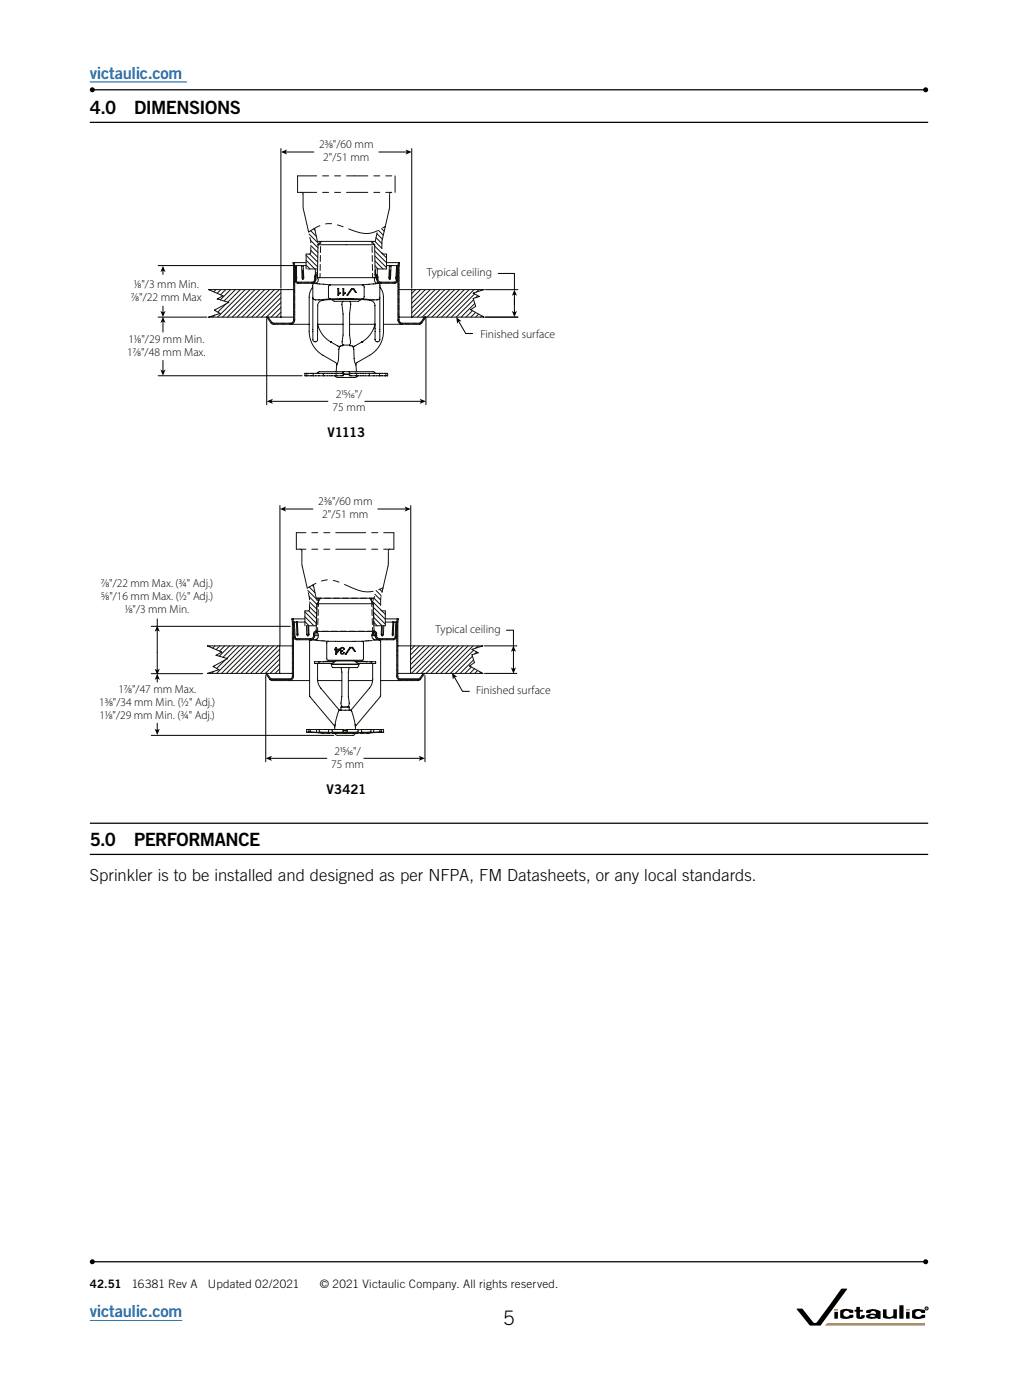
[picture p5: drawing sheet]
<svg xmlns="http://www.w3.org/2000/svg" width="216mm" height="297mm" viewBox="0 0 216 297" stroke-linecap="round" stroke-linejoin="round" font-family="sans-serif">
<path d="M19 17.4h20.7M19 280.1h19.7" fill="none" stroke="#1d71b8" stroke-width=".21"/>
<path d="M19.6 19.1h176.7M19 26h177.8M19 174.6h177.8M19 181.3h177.8M19.6 267.7h176.7" fill="none" stroke="#000" stroke-width=".26"/>
<path d="M67.9 58.9l.1-7.6M79 58.9l-.1-7.6" fill="none" stroke="#13110c" stroke-width=".21" stroke-dasharray="1.3 .6" stroke-dashoffset=".4"/>
<g fill="none" stroke="#13110c" stroke-width=".21">
<path d="M62.3 58.8l.2 .2M62.3 57.2l.2 .2M62.3 59.8l.2 .2M62.3 58.2l.2 .3M62.3 56.7l.2 .2M62.3 55.7l.1 .1M62.4 55.7h2.5M62.4 55.7h-.3l.2 .7-.1 11.8-.6 .4h-3.7l-1-1.3M62.4 55.7l.1 .7v11.5l-.3 .7-.6 .2M62.7 56.3l.1 3.2 .2 .3h3.3l.4-.3 .1-.7M62.7 56.3l-.2 .1 .1 3.1 .2 .4 .3 .2h3M62.7 56.3h.1"/>
<path d="M62.7 56.4l-.2 .2M62.7 56.3v.1M62.7 57.4l-.2 .2M62.8 57.9l-.3 .2M62.8 56.3h1.2M62.8 56.3v.1M62.8 56.3h-.1M62.8 56.4l.1 2.9-.1-.4-.2 .2M62.8 59.4l-.2 .2M63.4 59.9l-.2 .2M63.9 59.9l-.2 .2M64 56.3v.1"/>
<path d="M64 56.4l.1 2.5a.22 .22 0 0 0 0 .3 .22 .22 0 0 0 .3 0 .22 .22 0 0 0 0-.3l-.1-2.5M64 56.4h.1M64.1 57.3l.1 1.9M64.3 56.3h.6M64.3 56.3v.1M64.3 56.3l-.2 .1M64.9 54.2l2.5 2.4M64.9 55.2l1.9 1.9M64.9 56.2l.8 .9M64.9 59.9l-.2 .2M65.5 59.9l-.3 .2M65.6 49.6l2 2.1"/>
<path d="M65.7 53.9l1.7 1.7M65.9 51l1.5 1.6M65.9 48.9l1.2 1.2M65.9 52.1l1.5 1.5M65.9 53.1l1.5 1.5M66.5 48.6l.3 .2M66.8 58.8h.1M66.9 57.1v1M67 59.4l-.7 .7M67.3 57.3v.5l-.4 .3-.1 .7M67.3 58.9a.7 .7 0 0 1 .1 .8 .7 .7 0 0 1-.6 .4M67.3 58.5l-.3 .2-.2 1-.7 .4"/>
<path d="M67.3 58.2l-.4 .2-.1 .4M67.4 51.9h12.1M67.4 51.9l.7-.7h10.7l.7 .7M67.4 51.9l-.1 7M79.2 58.9h-11.9M79.2 58.9h.1M79.2 58.9h.4M79.5 51.9l.1 7M79.5 52.2l2.5 2.5M79.5 53.2l2.5 2.5h2.5M79.5 54.3l2.5 2.5M79.5 51.2l1.5 1.5"/>
<path d="M79.5 55.3l1.7 1.8M79.5 56.4l.7 .7M79.6 58.2l.4 .2 .1 .4M79.6 58.5l.3 .2 .2 1 .7 .4M79.6 58.9a.7 .7 0 0 0-.1 .8 .7 .7 0 0 0 .6 .4M79.6 57.3v.9M79.8 50.4l1.2 1.3M79.9 49.6l1.2 1.1M80 57.1v1.3M80.1 58.6l-.2 .2M80.1 59.1l-.2 .2M80.3 48.9l1 1"/>
<path d="M80.5 59.8l-.2 .2M80.9 48.5l.6 .6M80.9 59.9l-.2 .2M81.6 48.1l.1 .1M82 59.9l-.3 .2M82 56.3h.6M82.5 59.9l-.2 .2M82.6 56.4l-.1 2.5a.22 .22 0 0 0 0 .3 .22 .22 0 0 0 .3 0 .22 .22 0 0 0 0-.3l.1-2.5M82.6 56.3v.1M82.6 56.3l.2 .1M82.8 57.3l-.1 1.9M82.8 56.4h.1"/>
<path d="M82.9 56.3h1.2M82.9 56.3v.1M83.5 59.9l-.2 .2M84.1 56.4l-.1 2.9 .2-2.9M84.1 56.3l.3 .1M84.1 56.3v.1M84.2 56.3h.1M84.2 56.3v.1M84.2 56.3l-.1 3.2-.2 .3h-3.3l-.4-.3-.1-.7M84.3 59.6l-.5 .5M84.3 59.1l-.2 .2M84.4 58l-.3 .2"/>
<path d="M84.4 57.4l-.3 .3M84.4 59.2l.2 .2M84.4 57.6l.2 .3M84.4 58.7l.2 .2M84.4 57.1l.2 .3M84.4 56.1l.2 .2M84.4 56.4l-.2 .2M84.4 56.4l-.1 3.1-.2 .4-.3 .2h-3M84.5 55.7l-.1 .7v11.5l.3 .6 .6 .3M84.5 55.7h.3l-.2 .7 .1 11.8 .6 .4h3.7l1-1.3M84.5 55.7l.2 .2M44.8 61.4l-.2 .2"/>
<path d="M45.5 66.9l-.4 .4M45.7 65.7l-.2 .1M45.8 61.4l-.5 .5M46.8 61.4l-.8 .8M47.9 61.4l-1.1 1.1M47.9 64.5l-1.7 1.7M48.9 61.4l-2.2 2.2M49.9 61.4l-2.4 2.5M51 61.4l-2.7 2.7M52 61.4l-5.8 5.9M53 61.4l-5.8 5.9M54.1 61.4l-5.9 5.9"/>
<path d="M55.1 61.4l-5.8 5.9M56.1 61.4l-5.8 5.9M56.6 67.3l.9 1.3 .3 .2h3.8M57.2 61.4l-5.9 5.9M58.1 68.6l.3 .2M58.2 61.4l-5.8 5.9M58.7 68.6l.2 .2M59.2 61.4l-5.8 5.9M59.6 65.2l-2.1 2.1M59.6 62.1l-5.2 5.2M59.6 64.2l-3.1 3.1M59.6 63.2l-4.1 4.1"/>
<path d="M59.6 66.3l-1 1M59.6 67.3h2.7M59.6 61.4h2.7M59.6 61.4v5.9M59.6 61.4h-15.4l3.1 1.4-1.2 .6 2.4 .7-3 1.7 1.2 .7-2.5 .8h15.4M59.7 68.6l.2 .2M60.2 68.6l.2 .2M61.2 68.6l.3 .2M61.6 68.8h4M61.7 68.5l.2 .2M62.2 68l.2 .2M62.3 66.5l.2 .2"/>
<path d="M62.3 64.9l.2 .3M62.3 63.4l.2 .2M62.3 61.9l.2 .2M62.3 60.3l.2 .2M62.3 67.5l.2 .3M62.3 66l.2 .2M62.3 64.4l.2 .3M62.3 62.9l.2 .2M62.3 61.3l.2 .3M64.7 79.2v.5M64.7 79.7h.1M64.7 79.2h.1"/>
<path d="M64.7 79.7h.4M64.7 79.2h.4M65.1 79.7h1.3M65.1 79.2h1.3M65.1 79.2v.5M66.1 60.1h.7M66.3 60.9l-.5 1-.2 1v7.6l.2 1.5 .6 1.4 1 1.1 1 .8 2.8 1.6 .2 .5M66.3 60.9l.1 11.2 .1 .3 .4 .1M66.4 63.2l.1 .3 .4 .1 3.2-.2M66.4 79.7h2.2M66.4 79.2h2.2M66.4 79.2v.5"/>
<path d="M66.8 60.1l-.4 .3-.1 .5M66.8 60.1h.1M66.8 60.1l3.3 .3M66.9 72.5h.1M67.3 72.1l-.1 .3-.3 .1M67.3 72v.1M67.4 68.8l-.1 3.2M67.4 68.8l.4 1.1 .6 1.1 .8 .9 .9 .6M67.4 68.8h.1M67.4 68.8h5.4M68.4 63.7l-.7 .3-.3 .6v4.2M68.5 63.7l4.8-.2 5.1 .2"/>
<path d="M68.5 63.7h-.1M68.6 79.2h3M68.6 79.2v.5M70.1 60.4l-.3 .2-.1 .3v2.1l.4 .4M70.1 63.4h6.7M70.1 60.4h6.7M70.1 72.5l1.6 1 .5-.1M70.1 72.5h.1M70.2 63.5l.7 .4h5.1l.6-.4M71.1 79.7l.5 .4h3.7l.5-.4M71.3 79.7h-2.7M71.4 77.4l-.1 1.4"/>
<path d="M71.7 61.2h.1v1.1l.4-.2-.4 .5h-.1zM71.9 63.5h3.1M72.2 73.4l-.3 .6-.1 2.3-.4 1.1M72.2 73.4l.5-.2h1.5l.5 .2M72.7 79.2h-1.4v.5h1.4M72.7 79.2h.1M72.7 79.7l.4-.3h.8l.3 .3M72.7 79.2v.5M72.7 61.2h.2v1.1l.3-.2-.4 .5h-.1zM72.8 63.9l-.3 .6a26.2 26.2 0 0 1 .1 8l.2 .7M73 78.8h-5.3l-.6 .4M73 78.8l-.3 .4"/>
<path d="M73 78.8h.9M73 79.4h.9M73.9 78.8h5.3l.6 .4M73.9 78.8l.3 .4M74.1 63.9l.3 .6a26.2 26.2 0 0 0-.1 8l-.2 .7M74.1 68.8h5.4M74.2 79.2h1.4v.5h-1.4M74.2 79.2h.1M74.2 79.2v.5M74.5 61.2h.5l.6 .9h-.2l-.5-.7-.2-.1-.9 1.3h-.2zM74.7 73.4l.3 .6 .1 2.3 .4 1.1M75.3 79.2h3"/>
<path d="M75.5 77.4l.1 1.4M75.6 79.7h2.7M76.8 72.5l-1.6 1-.5-.1M76.8 72.5h.1M76.8 60.4l.3 .2 .1 .3v2.1l-.4 .4M78.3 79.7h2.2M78.3 79.2h2.2M78.3 79.2v.5M78.4 63.7l.7 .3 .4 .6v4.2M78.4 63.7h.1M79.5 68.8l-.4 1.1-.6 1.1-.8 .9-.9 .6M79.5 68.8h.1"/>
<path d="M79.5 68.8l.1 3.2M79.6 72.1l.1 .3 .3 .1M79.6 72v.1M80 72.5h.1M80.1 60.1l-3.3 .3M80.1 60.1h.1M80.1 60.1h.7M80.1 60.1l.4 .2 .1 .6M80.5 79.7h1.3M80.5 79.2h1.3M80.5 79.2v.5M80.5 63.2l-.1 .3-.4 .1-3.2-.2"/>
<path d="M80.6 60.9l.5 1 .2 1v7.6l-.2 1.5-.6 1.4-1 1.1-1 .8-2.8 1.6-.2 .5M80.6 60.9l-.1 11.2-.1 .3-.4 .1M81.3 68.8h4M81.8 79.2h.1M81.8 79.7h.1M81.8 79.2h.4v.5h-.4M81.8 79.2v.5M84.4 66.9l.2 .3M84.4 65.4l.2 .2M84.4 63.8l.2 .3M84.4 62.3l.2 .2M84.4 60.7l.2 .3"/>
<path d="M84.4 66.4l.2 .3M84.4 64.9l.2 .2M84.4 63.3l.2 .3M84.4 61.8l.2 .2M84.4 60.2l.2 .3M84.4 68l.8 .8M84.6 67.3h2.7M84.6 61.4h2.7M86 68.6l.3 .2M86.5 68.6l.3 .2M87.3 61.4v5.9M87.3 61.4h15.4l-2.3 .8 1.3 .7-1.3 .4 .5 1.7-1.1 .7 2.9 1.6h-15.4"/>
<path d="M87.6 68.6l.2 .2M88.1 68.6l.2 .2M88.1 61.4l-.8 .9M89.1 68.5l.2 .2M89.2 61.4l-1.9 1.9M89.3 68.3l.2 .1M89.8 67.7l.1 .1M90 67.4l.1 .1M90.2 61.4l-2.9 2.9M90.3 67.3l-.9 1.3-.3 .2h-3.8M91.2 61.4l-3.9 4M92.3 61.4l-5 5"/>
<path d="M93.3 61.4l-5.8 5.9M94.3 61.4l-5.8 5.9M95.4 61.4l-5.9 5.9M96.4 61.4l-5.8 5.9M97.4 61.4l-5.8 5.9M98.5 61.4l-5.9 5.9M99.5 61.4l-5.8 5.9M100.2 65.9l-1.4 1.4M100.4 63.6l-3.6 3.7M100.5 61.4l-5.8 5.9M100.7 62.3l-5 5M100.7 64.4l-2.9 2.9"/>
<path d="M100.9 66.3l-1 1M101.3 62.7l-.4 .5M101.5 66.6l-.6 .7M101.6 61.4l-.5 .6M102.2 67l-.3 .3M102.6 61.4v.1M44.6 137l-.2 .2M45.6 137l-.5 .5M46.6 137l-.8 .8M47.7 137l-1.2 1.1M47.8 140l-1.8 1.8M48.7 137l-2.2 2.2"/>
<path d="M49.7 137l-2.4 2.4M50.8 137l-2.7 2.7M51.8 137l-5.9 5.9M52.8 137l-5.8 5.9M53.8 137l-5.8 5.9M54.9 137l-5.9 5.9M55.9 137l-5.8 5.9M56.9 137l-5.8 5.9M58 137l-5.9 5.9M59 137l-5.8 5.9M59.3 137h2.7M59.3 137h-15.3l3 1.3-1.2 .7 2.5 .7-3.1 1.7 1.2 .7-2.4 .8h15.3"/>
<path d="M59.3 137v5.9M59.3 138.8l-4.1 4.1M59.3 139.8l-3 3.1M59.3 137.7l-5.1 5.2M62 138.5l.2 .2M62 135.4l.2 .2M62 132.3l.2 .2M62 137.5l.2 .2M62 134.4l.2 .2M62 131.3l.1 .1M62.1 131.3h-.2l.1 .7v11.4a.7 .7 0 0 1-.7 .7h-3.6l-.3-.1M62.1 131.3h2.6"/>
<path d="M62.1 131.3l.1 .7v11.4a.93 .93 0 0 1-.9 1M62.4 132l.3 3.4 3.2 .1a.64 .64 0 0 0 .6-.7l.1-.7 .5-.2M62.4 132h-.2l.2 3.2a.58 .58 0 0 0 .5 .5h3M62.4 132h.5M62.5 132.5l-.3 .3M62.5 133.5l-.2 .2M62.7 135.4l-.2 .2M62.9 132h.1M62.9 132l.1 2.6M63 134.6l.1 .3 .1-.3M63 134.6h.2M63.1 132h1.6"/>
<path d="M63.1 132h.1M63.1 132h-.2M63.1 132h-.3M63.1 132l.1 2.6M63.6 135.5l-.2 .2M64.7 129.8l2.4 2.4M64.7 130.8l1.9 2M64.7 131.9l.8 .9M65 132.8l.1 1.8a.25 .25 0 0 0 .2 .3 .25 .25 0 0 0 .2-.3M65.3 125.2l2.3 2.3M65.3 132.9l.1 1.7M65.4 134.6h.1"/>
<path d="M65.4 134.6l-.2 .3M65.5 129.6l1.6 1.6M65.5 132.8v1.8M65.6 126.6l1.6 1.6M65.6 124.5l1.2 1.3M65.7 127.7l1.5 1.5M65.7 128.7l1.5 1.5M65.7 135.5l-.2 .2M65.9 135.7h.1M66 135.7l-.3 .4v11.6l5.2 6.3M66 135.7l3.6 .3M66 135.7h.1"/>
<path d="M66.2 124.1l.3 .3M66.7 134.4l.8 .1M66.7 134.8h.8M66.7 134.8a.88 .88 0 0 1-.8 .9M66.7 134.4v.4M66.7 134.5l-.2 .2M67.1 134a.99 .99 0 0 1 .4 .9 .99 .99 0 0 1-.6 .8h-.9M67.1 134h12.2M67.1 134.1l-.4 .3M67.1 134.1h.1zM67.2 134l-.1 .1M67.2 128.1h11.9"/>
<path d="M67.2 128.1l.8-1.2h10.4l.7 1.2M67.2 128.1l-.1 5.9M69.6 136l-.3 .4v3.3l.3 .4 7.3-.1 .2-.3v-3.3l-.3-.4M69.6 136h7.2M71.2 137.4h.2v.3h.6l-.7 1.1h-.1v-.9h-.2v-.2h.2zM71.4 137.9h.4l-.4 .6zM72.2 137.5l.5-.2 .3 .3 .1 .1-.2 .1a.29 .29 0 0 0-.4-.3 .29 .29 0 0 0-.2 .3 .29 .29 0 0 0 .4 .2v.2a.25 .25 0 0 0-.3 .2 .25 .25 0 0 0 .2 .3 .25 .25 0 0 0 .3-.3h.1a.41 .41 0 0 1-.5 .4 .41 .41 0 0 1-.1-.7l-.3-.2zM74.2 137.3h.6l.6 .9h-.2l-.5-.7h-.3l-1 1.3h-.2zM78.8 127.4l1.9 2M78.9 134.8h.7M78.9 134.5h.3M79 135.9l-2.2 .1"/>
<path d="M79.1 134.3h.1M79.1 128.1l.2 5.9M79.2 128.8l2.5 2.6M79.2 129.9l2.5 2.5M79.2 134.5l.4 .3M79.2 134.3v.2M79.2 130.9l1.8 1.9M79.2 134.5h.1M79.3 132l.7 .8M79.3 134l-.1 .2M79.3 134.1l.3 .3M79.3 133.9l.4 .2 .2 .3"/>
<path d="M79.3 134.1l-.1 .4M79.3 134v.1M79.3 126.9l1.4 1.4M79.3 134a.99 .99 0 0 0-.5 .9 .99 .99 0 0 0 .7 .8h.9M79.5 126.1l1.2 1.2M79.6 134.8a.88 .88 0 0 0 .9 .9M79.6 134.8h.1M79.6 134l-.1 .1M79.6 134.4v.4M79.8 125.3l1.1 1.1M79.9 134.3v.1M79.9 134.4v.1"/>
<path d="M79.9 134.7l-.2 .3M80.4 135.7h.1M80.4 135.7l-1.2 .1M80.4 135.7l.3 .4v11.6l-5.3 6.5M80.5 125l.5 .5M80.9 134.6h.1M80.9 132.8v1.8M81 129.6l.7 .7M81 134.6l.2 .3M81.1 132.9l-.1 1.7M81.2 135.5l-.2 .2M81.4 132.8l-.1 1.8a.25 .25 0 0 1-.2 .3 .25 .25 0 0 1-.2-.3"/>
<path d="M81.7 131.3h2.6M81.7 132h1.6M82.2 135.5l-.2 .2M83.2 134.6l.1 .3 .1-.3M83.2 134.6h.2M83.3 132h.3M83.3 132l-.1 2.6M83.3 132h.1M83.3 132h.2M83.5 132l-.1 2.6M83.5 132h.5M83.5 132h.1"/>
<path d="M84 132h.2l-.2 3.2a.58 .58 0 0 1-.6 .5h-2.9M84 132l-.3 3.4-3.2 .1a.64 .64 0 0 1-.6-.7v-.4M84.1 133.6l-.2 .3M84.1 132.8l.3 .2M84.1 134.8l.3 .3M84.1 135.9l.3 .2M84.1 139l.3 .2M84.1 137.9l.3 .3M84.2 132.5l-.3 .3M84.2 131.8l.2 .2M84.3 131.3h.2l-.1 .7v11.4a.7 .7 0 0 0 .7 .7h3.6l.3-.1M84.3 131.3l-.2 .7v11.4a.94 .94 0 0 0 1 1"/>
<path d="M84.4 137h2.7M87.1 137h15.3M87.1 137v5.9M87.9 137l-.8 .9M89 137l-1.9 1.9M90 137l-2.9 2.9M91 137l-3.9 4M92.1 137l-5 5M93.1 137l-5.8 5.9M94.1 137l-5.8 5.9M95.2 137l-5.9 5.9M96.2 137l-5.9 5.9"/>
<path d="M97.2 137l-5.8 5.9M98.3 137l-5.9 5.9M99.3 137l-5.9 5.9M100.2 139.2l-3.7 3.7M100.3 137l-5.8 5.9M100.4 137.9l-4.9 5M100.4 140l-2.8 2.9M101.1 138.3l-.4 .4M101.4 137l-.5 .5M102.4 137h.1M102.4 137l-2.3 .8 1.3 .7-1.3 .4 .5 1.7-1 .7 2.8 1.6h-15.3M45.4 142.4l-.5 .5"/>
<path d="M45.5 141.2l-.2 .2M56.3 142.9l1.2 1.4 3.8 .1M56.6 142.9l.8 1.1M57.4 144h4.3M58.4 144.1l.2 .3M59.3 142.9h2.7M59.3 141.9l-1 1M59.3 140.8l-2 2.1M59.4 144.1l.2 .3M61.3 144.4h4.4M61.4 144.1l.2 .2M62 143.6l.2 .2"/>
<path d="M62 141.6l.2 .2M62 140.6l.2 .2M65 155.3l3.8 .2-3-.2M65.5 154.8v.5h-.5M65.5 154.8h-.5v.5M65.5 154.8h.3M65.8 155.3h1.3M65.8 154.8h1.3M65.8 154.8v.5M67.1 155.3l2.8 .2-2.2-.2M67.1 154.8h.6M67.1 154.8v.5"/>
<path d="M67.3 144.1h.1M67.3 144.1a2.92 2.92 0 0 0 .7 1.9l3.9 4.6 .2 .1M67.3 140.7v3.4M67.4 144.4h5.1M67.5 140.4h.4h-.2M67.5 140.8h3M67.5 140.4h-.8v.2v.1l.8 .1M67.5 140.4l.1 .2-.1 .2M67.7 155.3h2M67.7 154.8h2M67.7 154.8v.5M68 155.4l2.6 .1"/>
<path d="M68.1 140.4h.5M68.6 140.4a50.6 50.6 0 0 1 9.7 0M68.6 140.4h2.3M69.7 155.3l1.9 .2-1.2-.2M69.7 154.8h.7M69.7 154.8v.5M70.3 141v.2a.62 .62 0 0 0 .9 .4h3.1a2.04 2.04 0 0 0 1.6-.1l.2-.5M70.3 141h5.8M70.3 140.9h5.8M70.3 140.9v.1M70.3 140.9l.9-.7h4l.9 .7M70.4 155.3h2.4"/>
<path d="M70.6 155.5h.1M70.6 155.5h5.2M70.9 154l.1 .2M71 154.2v.6M71.1 155.5l.1 .4 .4 .1h3.3l.4-.5M72.1 150.7h2.1M72.1 150.7h-.1a7.8 7.8 0 0 0-.9 3.1l-.1 .4M72.3 150h1.8M72.3 150v.7M72.3 141.6l.2 1v5.1l-.2 1.7 .4 .6M72.8 154.8v.6l.4 .1M72.8 154.8h-2.4v.5"/>
<path d="M72.8 154.8l.4 .1M73.2 154.9v.6M73.6 154.8h2.3v.5M73.6 154.8l-.4 .1M73.6 154.8v.6M73.6 155.4l-.4 .1M73.9 144.4h5.1M74 141.6l-.1 1v5.1l.2 1.6-.4 .7M74.1 150v.7M74.2 150.7h.2M74.4 150.7h.1M74.4 150.7l.6 1.7 .4 1.8"/>
<path d="M75.4 154.2v.6M75.4 140.4h2.4M75.8 155.5h.1M75.9 140.8h3M75.9 155.3l-2.3 .1M75.9 155.3l-1.1 .2 1.9-.2M76.1 140.9v.1M76.7 154.8h2M76.7 154.8h-.8M76.7 154.8v.5M78 155.5h-2.2M78 155.5h.1"/>
<path d="M78.4 155.4l-.4 .1M78.4 155.4l-.3 .1M78.4 140.4h.3M78.5 140.4h.4M78.7 154.8v.5h-2M78.9 140.4l-.2 .2 .2 .2M78.9 140.4h.7l.1 .2-.1 .2h-.7M79 144.1a2.92 2.92 0 0 1-.7 1.9l-3.8 4.5-.3 .2M79 140.7v3.4M79 144.1h.1M79.2 154.8h1.4M79.2 154.8h-.5"/>
<path d="M79.2 154.8l.1 .5M79.3 155.3l-2.8 .2 .7-.1M80.6 154.8v.5h-1.3M80.7 144.4h4.4M80.9 154.8h.4l.1 .5M80.9 154.8h-.3M80.9 154.8v.5M80.9 155.3l-3.3 .2 .6-.1M80.9 155.3h.5M81.4 155.3l-3 .1M84.1 142l.3 .3M84.1 141l.3 .3"/>
<path d="M84.4 142.9h2.7M84.6 144h4.4M86.2 144.1l.3 .3M87.3 144.1l.2 .3M89.1 143.9l.1 .1M89.5 143.3l.2 .1M89.8 142.9l-.8 1.1M90.1 142.9l-1.2 1.4-3.8 .1M100 141.5l-1.4 1.4M100.6 141.9l-1 1M101.3 142.2l-.6 .7M102 142.6l-.3 .3"/>
</g>
<path d="M63.1 37.3v3.5M83.8 40.8v-3.5M62.9 113v3.5M83.5 116.5v-3.5" fill="none" stroke="#13110c" stroke-width=".21" stroke-dasharray="6.3 1.3 1.3 1.3 1.3 1.3" stroke-dashoffset="1.9"/>
<g fill="none" stroke="#13110c" stroke-width=".21" stroke-dasharray="6.3 1.3 1.3 1.3 1.3 1.3">
<path d="M63.9 40.8l.4 .4M64.3 43.8l.1 .6M64.4 44.4l1.1 4.8M64.9 53.9h.7M65.6 53.9l.3-.4M65.9 51.5l-.1-.6M67.3 51.2h.6M67.9 51.2l-.1 .3M67.9 51.2h.2M78.8 51.2h.2M79 51.2h.6M79.1 51.5l-.1-.3"/>
<path d="M81 53.5l.3 .4M81.1 50.9l-.1 .6M81.3 53.9h.7M82.5 44.4l.1-.6M82.6 41.2l.4-.4M63.7 116.5l.3 .4M64 119.5l.1 .6M82.4 116.9l.3-.4M82.8 116.5h.7M82.8 113h.7M64.1 120.1l1.1 4.7M64.7 129.6h.6"/>
<path d="M65.3 129.6l.4-.4M65.7 127.2l-.1-.6M67.1 126.9h.5M67.6 126.9v.6M67.6 126.9h.4M78.4 126.9h.4M78.8 126.9h.5M78.8 127.5v-.6M80.7 129.2l.4 .4M80.8 126.6l-.1 .6M81.1 129.6h.6M81.2 124.7l1.1-4.6"/>
<path d="M82.3 120.1l.1-.6"/>
</g>
<path d="M64.3 41.2v2.6M82.6 43.8v-2.6M64 116.9v2.6M82.4 119.5v-2.6" fill="none" stroke="#13110c" stroke-width=".21" stroke-dasharray="6.3 1.3 1.3 1.3 1.3 1.3" stroke-dashoffset="3.9"/>
<path d="M81.7 48l.8-3.6" fill="none" stroke="#13110c" stroke-width=".21" stroke-dasharray="6.3 1.3 1.3 1.3 1.3 1.3" stroke-dashoffset="1.4"/>
<path d="M75.2 37.3h8.6M75.2 40.8h8.6" fill="none" stroke="#13110c" stroke-width=".21" stroke-dasharray="6.3 1.3 1.3 1.3 1.3 1.3" stroke-dashoffset="3.5"/>
<path d="M63.1 37.3h12.1M63.1 40.8h12.1" fill="none" stroke="#13110c" stroke-width=".21" stroke-dasharray="6.3 1.3 1.3 1.3 1.3 1.3" stroke-dashoffset="2.3"/>
<path d="M81.7 48l-.6 2.9" fill="none" stroke="#13110c" stroke-width=".21" stroke-dasharray="6.3 1.3 1.3 1.3 1.3 1.3" stroke-dashoffset="3.2"/>
<path d="M65.5 49.2l.8-.5a6.1 6.1 0 0 1 6.7-.5 9.9 9.9 0 0 0 5.7 1.2l1.2-.4 1.8-1" fill="none" stroke="#13110c" stroke-width=".21" stroke-dasharray="6.3 1.3 1.3 1.3 1.3 1.3" stroke-dashoffset="3.6"/>
<path d="M65.8 50.9l-.3-1.7" fill="none" stroke="#13110c" stroke-width=".21" stroke-dasharray="6.3 1.3 1.3 1.3 1.3 1.3" stroke-dashoffset="5.8"/>
<path d="M79.6 51.2l.5-2.3" fill="none" stroke="#13110c" stroke-width=".21" stroke-dasharray="6.3 1.3 1.3 1.3 1.3 1.3" stroke-dashoffset="4.5"/>
<path d="M66.7 48.4l.6 2.8" fill="none" stroke="#13110c" stroke-width=".21" stroke-dasharray="6.3 1.3 1.3 1.3 1.3 1.3" stroke-dashoffset="3.4"/>
<path d="M64.9 57.1v-3.2M82 53.9v3.2M64.7 132.8v-3.2M81.7 129.6v3.2" fill="none" stroke="#13110c" stroke-width=".21" stroke-dasharray="6.3 1.3 1.3 1.3 1.3 1.3" stroke-dashoffset="2.7"/>
<path d="M65.9 53.5v-2M81 51.5v2M65.7 129.2v-2M80.7 127.2v2" fill="none" stroke="#13110c" stroke-width=".21" stroke-dasharray="6.3 1.3 1.3 1.3 1.3 1.3" stroke-dashoffset="5.2"/>
<path d="M67.3 57.1h-2.4M82 57.1h-2.5M65.2 124.8a7.7 7.7 0 0 1 5.6-1.7l2.9 1.2a8.9 8.9 0 0 0 5 1.2l2.5-.8M67.1 132.8h-2.4M81.7 132.8h-2.4" fill="none" stroke="#13110c" stroke-width=".21" stroke-dasharray="6.3 1.3 1.3 1.3 1.3 1.3" stroke-dashoffset="4.2"/>
<g fill="none" stroke="#000" stroke-width=".21">
<path d="M59.6 31.5v29.6M60.5 32.2h6.1M80.3 32.2h6.1M87.3 31.5v29.6M33.5 56.3h28.8M34.6 57.3v.9M105.7 58h3.4M109.1 58v3.4M33.5 67.3h10.4M33.5 79.7h30.6M34.6 64.9v1.4M34.6 68.1v2.3"/>
<path d="M34.6 76.5v2.3M56.6 67.6v18.3M90.3 67.6v18.3M97.2 68.1l1.6 2.7h1.4M103 61.4h6.8M103 67.3h6.8M109.1 62.4v3.9M57.5 85.1h12M77.4 85.1h12M59.4 107.3v29.6M60.3 108h6.1M80.1 108h6.1"/>
<path d="M87.1 107.3v29.6M32.1 132.9h29.4M33.3 133.6v8.6M33.4 131.3l-.1 1.5M102.7 137h6.9M107.4 133.7h1.5v3.7M108.9 137.9v4.1M32.1 156h38.7M32.1 142.9h10.9M33.3 143.8v.9M33.3 153.4v1.6M56.4 143.3v18.3"/>
<path d="M90.1 143.3v18.3M96.3 143.5l1.8 3.2h1.5M102.7 142.9h6.9M57.3 160.9h12M77.2 160.9h12"/>
</g>
<g fill="#000">
<path d="M59.6 32.2l1.3-.5-.3 .5 .3 .6zM86 31.7l1.3 .5-1.3 .6 .3-.6zM34.6 56.4l.5 1.3-.5-.3-.6 .3zM34 66l.6 .3 .5-.3-.5 1.3zM34.6 67.2l.5 1.3-.5-.3-.6 .3zM34 78.4l.6 .3 .5-.3-.5 1.3zM96.8 67.3l1.1 .8h-.6l-.3 .6zM109.1 61.4l.5 1.4-.5-.4-.5 .4zM108.6 66l.5 .3 .5-.3-.5 1.3zM56.6 85.1l1.3-.5-.3 .5 .3 .6zM89 84.6l1.3 .5-1.3 .6 .3-.6zM59.4 108l1.3-.6-.3 .6 .3 .5z"/>
<path d="M85.8 107.4l1.3 .6-1.3 .5 .3-.5zM33.3 132.7l.6 1.3-.6-.3-.5 .3zM108.9 137l.5 1.3-.5-.3-.5 .3zM33.3 142.9l.6 1.3-.6-.3-.5 .3zM32.8 154.6l.5 .3 .6-.3-.6 1.3zM32.8 141.9l.5 .3 .6-.3-.6 1.3zM95.9 142.7l1.1 .9h-.6l-.4 .5zM108.4 141.6l.5 .3 .5-.3-.5 1.3zM56.4 160.9l1.3-.6-.3 .6 .3 .5zM88.8 160.3l1.3 .6-1.3 .5 .3-.5zM177 278.3l.7 .1-.1 1.4-.6-.1zM178.2 278a3.1 3.1 0 0 1 2.8 0l-.1 .5h-.7l-.3-.3a.67 .67 0 0 0-.8 .1 .67 .67 0 0 0-.1 .8 .82 .82 0 0 0 1.3-.2h.6l.1 .5a3.1 3.1 0 0 1-2.8 .1z"/>
<path d="M193.5 278a3.1 3.1 0 0 1 2.7 0v.5h-.7l-.3-.3a.67 .67 0 0 0-.9 .1 .67 .67 0 0 0-.1 .8 .82 .82 0 0 0 1.3-.2h.7v.5a3.1 3.1 0 0 1-2.8 .1z"/>
<circle cx="19.6" cy="19.1" r=".53"/>
<circle cx="196.3" cy="19.1" r=".53"/>
<circle cx="19.6" cy="267.7" r=".53"/>
<circle cx="196.3" cy="267.7" r=".53"/>
</g>
<path d="M67.1 133.9h12.2" fill="none" stroke="#13110c" stroke-width=".21" stroke-dasharray="1.3 .6" stroke-dashoffset=".6"/>
<path d="M79.1 126.9h-11.9" fill="none" stroke="#13110c" stroke-width=".21" stroke-dasharray="1.3 .6" stroke-dashoffset=".5"/>
<path d="M67.6 127.6l-.2 6.3M78.8 127.6l.2 6.3" fill="none" stroke="#13110c" stroke-width=".21" stroke-dasharray="1.3 .6" stroke-dashoffset=".2"/>
<path d="M67.1 132.8l.1-5.9M79.3 132.8l-.2-5.9" fill="none" stroke="#13110c" stroke-width=".21" stroke-dasharray="1.3 .6" stroke-dashoffset=".3"/>
<path d="M62.9 116.5h19.9M62.9 113h19.9" fill="none" stroke="#13110c" stroke-width=".21" stroke-dasharray="6.3 1.3 1.3 1.3 1.3 1.3" stroke-dashoffset="4.3"/>
<path d="M81.2 124.7l-.4 1.9" fill="none" stroke="#13110c" stroke-width=".21" stroke-dasharray="6.3 1.3 1.3 1.3 1.3 1.3" stroke-dashoffset="5.4"/>
<path d="M65.6 126.6l-.4-1.8" fill="none" stroke="#13110c" stroke-width=".21" stroke-dasharray="6.3 1.3 1.3 1.3 1.3 1.3" stroke-dashoffset="5.5"/>
<path d="M79.3 126.9l.4-1.6" fill="none" stroke="#13110c" stroke-width=".21" stroke-dasharray="6.3 1.3 1.3 1.3 1.3 1.3" stroke-dashoffset="5.9"/>
<path d="M66.4 124l.7 2.9" fill="none" stroke="#13110c" stroke-width=".21" stroke-dasharray="6.3 1.3 1.3 1.3 1.3 1.3" stroke-dashoffset="3.1"/>
<path d="M177 277.7h.6l.1 .3h-.7z" fill="#ef7d00"/>
<path d="M192.2 278.3l.7 .1-.1 1.4-.6-.1z" fill="#000"/>
<path d="M192.2 277.7h.7v.3h-.7z" fill="#ef7d00"/>
<g fill="#000">
<path d="M181.6 277.3h.7l.1 .5 .6 .1v.4h-.6v1l.2 .1 .1-.4h.7a.69 .69 0 0 1-1 .8l-.8-.3v-1.2l-.4-.1 .1-.3 .3-.1zM187.3 277.8h.7v1a.74 .74 0 0 0 .6 .7 .74 .74 0 0 0 .8-.5v-1.2h.8v1.9h-.6l-.3-.1a2.19 2.19 0 0 1-2-.1zM190.8 276.9h.8v2.9l-.9-.1z"/>
<path d="M184.6 279.1l-.1 .1 .3 .2h.5l.3-.2-.3-.2zM183.7 278.1l.1-.1a2.96 2.96 0 0 1 2.9 .2v1.6h-.5l-.1-.2h-.2a2.69 2.69 0 0 1-2.2-.2l.1-.4a2.68 2.68 0 0 1 2-.3l-.1-.2a.62 .62 0 0 0-.9-.3l-.2 .3h-.9z"/>
<path d="M196.4 277.5l.2 .1zM196.4 277.4h.2l.1 .4-.2-.2-.1 .2z"/>
</g>
<circle cx="196.5" cy="277.6" r=".32" fill="none" stroke="#000" stroke-width=".21"/>
<path d="M175.4 280.7h20.7v.5h-21.1z" fill="#ef7d00"/>
<path d="M169 277.6l1.2 .1 2.2 2.8 .6 .2 .5-.6 4.8-6.6 .2-.1h1.1l-5.6 7.8h-2.3z" fill="#000"/>
<text font-size="4.2" x="106.8" y="281.1">5</text>
<g font-size="3.9">
<text x="19" y="24.2">4.0</text>
<text x="28.5" y="24.2">DIMENSIONS</text>
<text x="19" y="179.5">5.0</text>
<text x="28.4" y="179.5">PERFORMANCE</text>
</g>
<g font-size="3.5" fill="#1d71b8">
<text x="19" y="16.7">victaulic.com</text>
<text x="19" y="279.4">victaulic.com</text>
</g>
<text font-size="3.5" x="19" y="186.9">Sprinkler is to be installed and designed as per NFPA, FM Datasheets, or any local standards.</text>
<g font-size="2.8">
<text x="69.5" y="92.7">V1113</text>
<text x="69.3" y="168.4">V3421</text>
</g>
<g font-size="2.5">
<text x="67.7" y="31.3">23⁄8&quot;/60 mm</text>
<text x="68.5" y="34.2">2&quot;/51 mm</text>
<text x="90.5" y="58.6">Typical ceiling</text>
<text x="27.8" y="63.9">7⁄8&quot;/22 mm Max</text>
<text x="28.4" y="61.1">1⁄8&quot;/3 mm Min.</text>
<text x="101.9" y="71.6">Finished surface</text>
<text x="27" y="75.6">17⁄8&quot;/48 mm Max.</text>
<text x="27.2" y="72.8">11⁄8&quot;/29 mm Min.</text>
<text x="70.5" y="87.2">75 mm</text>
<text x="71.2" y="84.3">215⁄16&quot;/</text>
<text x="67.5" y="107.1">23⁄8&quot;/60 mm</text>
<text x="68.3" y="109.9">2&quot;/51 mm</text>
<text x="21.5" y="124.4">7⁄8&quot;/22 mm Max. (¾&quot; Adj.)</text>
<text x="21.5" y="127.3">5⁄8&quot;/16 mm Max. (½&quot; Adj.)</text>
<text x="26.6" y="130.1">1⁄8&quot;/3 mm Min.</text>
<text x="92.4" y="134.4">Typical ceiling</text>
<text x="21" y="149.8">13⁄8&quot;/34 mm Min. (½&quot; Adj.)</text>
<text x="25.1" y="147">17⁄8&quot;/47 mm Max.</text>
<text x="101" y="147.2">Finished surface</text>
<text x="21.1" y="152.6">11⁄8&quot;/29 mm Min. (¾&quot; Adj.)</text>
<text x="70.9" y="160.1">215⁄16&quot;/</text>
<text x="70.2" y="162.9">75 mm</text>
<text x="19" y="273.2">42.51</text>
<text x="27.9" y="273.2">16381 Rev A</text>
<text x="44.1" y="273.2">Updated 02/2021</text>
<text x="67.8" y="273.2">© 2021 Victaulic Company. All rights reserved.</text>
</g>
</svg>
